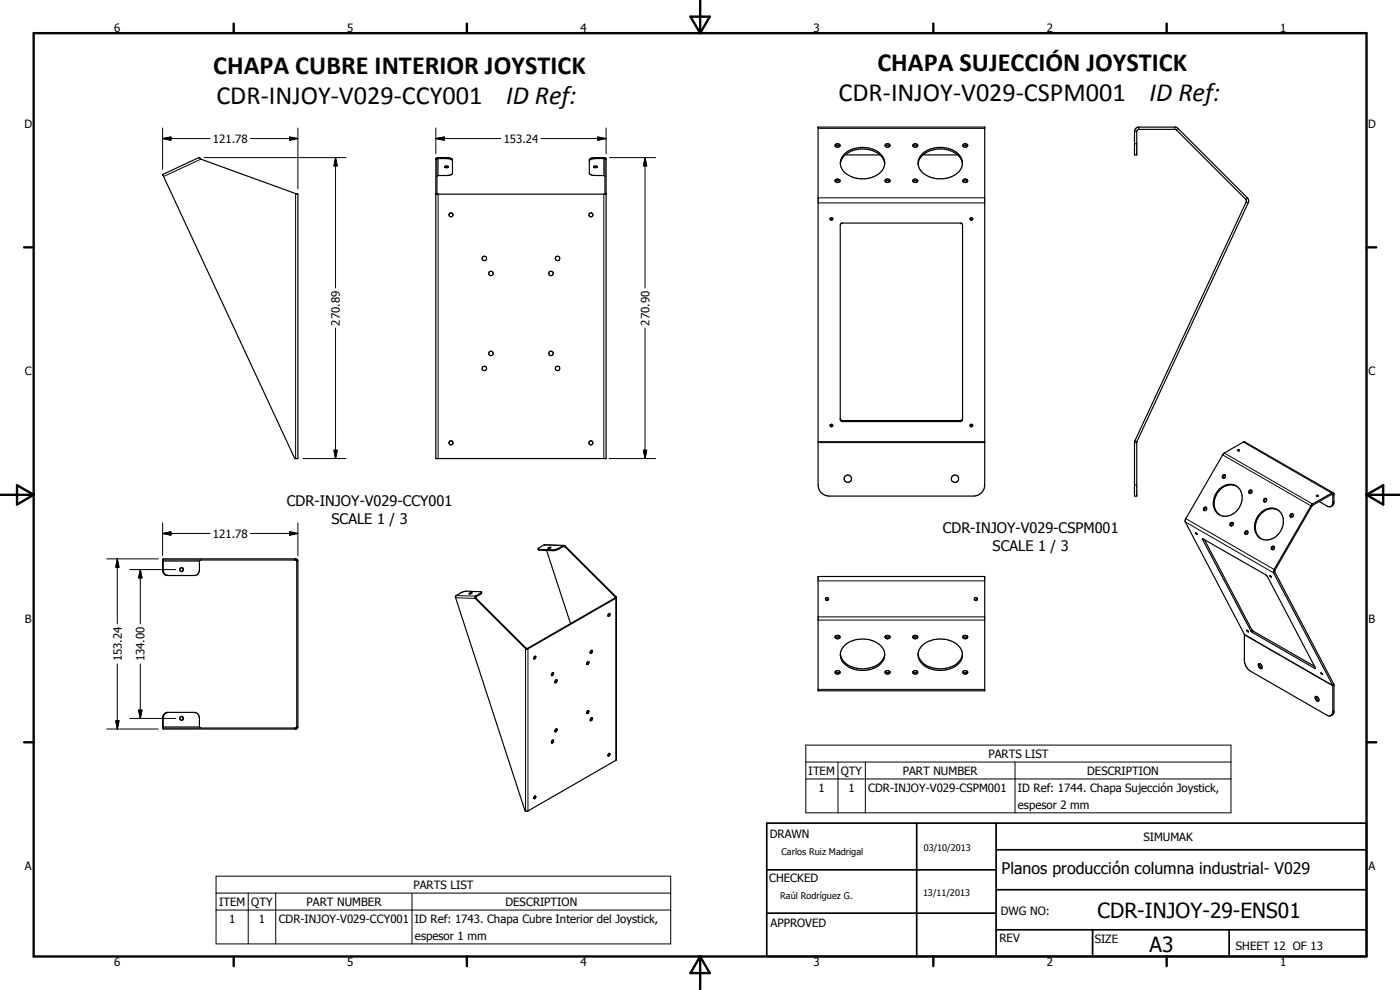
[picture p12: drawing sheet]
<svg xmlns="http://www.w3.org/2000/svg" width="420mm" height="297mm" viewBox="0 0 420 297" stroke-linecap="round" stroke-linejoin="round" font-family="sans-serif">
<g fill="none" stroke="#000" stroke-width=".35">
<path d="M245.5 38.1h50v107.4a3.3 3.3 0 0 1-3.3 3.3h-43.3a3.3 3.3 0 0 1-3.4-3.3zM340.9 38.5l.6-.4h11.3l.5 .3 21 21 .4 .7v.5l-33.5 71.9v16.3h-.7v-16.4l33.6-72.2-21.3-21.4-11.4 .1-.2 .4v7.2h-.7v-7zM48.8 52.4l11-5.1 .5 .5 29.1 10.5v79.3h-.9zM48.8 52.4v.1M130.8 47.8v89.8h51.1l-.1-90.1-.3-.2h-3.2l-1.2 .3-.2 .4v3.9a1.55 1.55 0 0 0 1.7 .8h2.6l.4 .3M130.8 47.8l.4-.5h3.2l1 .2 .4 .4-.1 4.3-1 .4-3.2 .1-.4 .3M130.8 47.8h.3M131.1 58.1h-.3l.2 .2 50.9-.1M131.1 58.1l.1 .2M131.1 47.8v10.3M131.1 47.8l.2-.2h3.4l1.1 .6M131.5 47.3v.3"/>
<path d="M133.6 49.9l-.2 .1a.59 .59 0 0 0 .6 .3 .59 .59 0 0 0 .5-.4M133.6 49.9h.9M178.2 49.9h.9M178.2 49.9l-.1 .1a.67 .67 0 0 0 1.2 0l-.2-.1M181.2 47.3v.3M181.6 58.1h.3M181.6 58.1l-.2 .2M181.6 47.8v10.3M181.6 47.8h.3M181.6 47.8l-.3-.2h-2.7a1.55 1.55 0 0 0-1.7 .7M250.7 54.5l-.1-.1a.72 .72 0 0 1 .8-.7 .72 .72 0 0 1 .6 .8M250.7 43.9a.85 .85 0 0 0 1.3 0"/>
<path d="M250.7 54.5a.92 .92 0 0 0 1.3 0M250.7 43.9a.68 .68 0 0 1 .7-.8 .68 .68 0 0 1 .6 .8M250.7 54.5a.92 .92 0 0 1 1.3 0M250.7 43.9a.92 .92 0 0 1 1.3 0M252.2 48.7a5.9 5.9 0 0 1 6-4.5 6.9 6.9 0 0 1 7.1 3.6l.2 1.4M252.2 48.7a4.4 4.4 0 0 0 3.1 4.2 7.8 7.8 0 0 0 9.9-2.4l.3-1.8M252.3 48.7a6.8 6.8 0 0 1 7.8-3.9 5.8 5.8 0 0 1 5.4 3.9M252.3 48.7l-.1 .5M253.6 46.5h10.5M265.6 54.1a.75 .75 0 0 1 .9-.4 .75 .75 0 0 1 .5 .8 .78 .78 0 0 1-.8 .3 .78 .78 0 0 1-.6-.7zM265.6 43.5a.74 .74 0 0 1 .9-.4 .74 .74 0 0 1 .5 .8 .76 .76 0 0 1-.8 .3 .76 .76 0 0 1-.6-.7zM265.7 54.5a.92 .92 0 0 1 1.3 0"/>
<path d="M265.7 43.9a.92 .92 0 0 1 1.3 0M274 54.5l.7-.3 .7 .3M274 54.5a.68 .68 0 0 1 .7-.8 .68 .68 0 0 1 .7 .8M274 54.5a.92 .92 0 0 0 1.4 0M274 43.9a.68 .68 0 0 1 .7-.8 .68 .68 0 0 1 .7 .8M274 43.9a.85 .85 0 0 0 1.4 0M274 43.9a.92 .92 0 0 1 1.4 0M275.5 49.2a5.3 5.3 0 0 1 4.8-4.3 7.3 7.3 0 0 1 8.4 3.4l.1 .9M277 46.5h10.4M277.1 45.8a8.4 8.4 0 0 1 10.9 .8 4 4 0 0 1-2.2 6.3 7.8 7.8 0 0 1-9.9-2.4 3.7 3.7 0 0 1 1.2-4.7zM289 54.5l.7 .3 .7-.3M289 54.5a.68 .68 0 0 1 .7-.8 .68 .68 0 0 1 .7 .8"/>
<path d="M289 43.9a.68 .68 0 0 1 .7-.8 .68 .68 0 0 1 .7 .8M289 54.5a.92 .92 0 0 1 1.4 0M289 43.9l.7 .3 .7-.3M289 43.9a.92 .92 0 0 1 1.4 0M249.1 65.5l.4 .3 .4-.3M252.5 67l35.9-.1 .4 .5 .1 58.5-.4 .5-35.7 .1-.6-.5v-58.5zM291.2 65.5l.3 .3 .4-.3M249.1 127.6l.4 .2 .4-.2M252.2 125.6l.2 .4 .4 .2h35.4l.5-.2 .2-.4M291.2 127.6l.3 .2 .4-.2M371.4 135l.4-.1 .2 .2-.5 .2zM358.8 159.9l.5 .4z"/>
<path d="M362.1 152.3l-.6 .3v.6M365.8 146.9a3.9 3.9 0 0 1 5.1-1.1 3.9 3.9 0 0 1 1.7 4.9 4.9 4.9 0 0 1-6.6 3.7 4.7 4.7 0 0 1-.5-7.1zM367.7 142.5l-.7 .1-.2 .4 .3 .5M367.7 142.5v.7l-.6 .3M367.7 142.5a.66 .66 0 0 0-.6 1M370 156.9a.54 .54 0 0 0-.8 .1 .54 .54 0 0 0 .3 .8M370 156.9v.6l-.5 .3M370 156.9l-.5 .3v.6M371.1 145.8a4.9 4.9 0 0 0-6.5 3.9 4.3 4.3 0 0 0 1.5 4.8M374.4 159.4a.61 .61 0 0 1-.5 1M374.4 159.4h-.7l-.2 .5 .4 .5M374.4 159.4a.61 .61 0 0 0-.5 1"/>
<path d="M375.7 147.2l-.6 .2v.7M378.6 153.6a3.9 3.9 0 0 1 5-.5 3.9 3.9 0 0 1 1.4 4.8 4.9 4.9 0 0 1-6.6 3.7 5 5 0 0 1 .2-8zM380.1 149.7l-.4-.2-.4 .4-.1 .4 .3 .3M380.1 149.7l-.1 .8-.5 .1M380.1 149.7l-.6 .3v.6M383.5 153a5.1 5.1 0 0 0-6.7 5.4 3.7 3.7 0 0 0 1.6 3.2M388 154.3a.53 .53 0 0 0-.8 .1 .53 .53 0 0 0 .3 .8M388 154.3a.61 .61 0 0 1-.5 .9M388 154.3a.61 .61 0 0 0-.5 .9M395.2 148.6l.5 .2-.4 .1-.3-.1zM395.9 150.5l2.3 1.3a1.06 1.06 0 0 0 1.2 .2 1.06 1.06 0 0 0 .6-1v-2.6l-.3-.1-6 3.5-11.1 19.4v.3l17.7 33.8v8.3l-.2 .6-.6 .5M400.1 147.9l-26.8-15.3-6.3 3.7-11.2 19.5-.1 .8 17.8 33.7v8a3.9 3.9 0 0 0 1.7 3l23 13.3a1.07 1.07 0 0 0 1.1 .2 1.07 1.07 0 0 0 .7-1v-8.1l-17.8-34 .2-.8 11.2-19.5 6.4-3.6 .3 .4v2.7l-.3 .7-.5 .3"/>
<path d="M49.9 172.6l-.6-.5-.3-.8 .1-3.3 39.9 .1 .1 50.1-.4 .2h-39.6l-.1-3.3a1.62 1.62 0 0 1 1.4-1.4M50.4 172.7l-1.1-.4-.5-1v-3.1l.3-.5h39.8l.3 .2 .2 .5v49.7l-.5 .6h-39.8l-.3-.5v-2.8a1.67 1.67 0 0 1 1.5-1.7h8a1.67 1.67 0 0 1 1.5 1.7v2.7l.5 .3M54.4 170.3a.6 .6 0 0 1 .5 .6 .6 .6 0 0 1-.5 .6M60.3 168l-.5 .4v2.9l-.3 .8-.7 .5-8.5 .1M88.5 167.7v.3M140.8 178.1l.8-.3-.3 .3zM141.3 178.1l-.2 .1M142.7 179.6l15 15M142.7 178.9l-.1 .1M142.7 178.9v.7M142.7 178.9l.1 .2M142.8 179.1v.4"/>
<path d="M142.8 179.5l15.1 15M142.8 179.5l-.1 .1M144.5 177.6l-5.3-.1-2.3 1.2-.2 .5 20.9 64 .4 .2 27-15.5v-48.6M144.5 177.6l-.2 .4-1.6 .9M144.5 177.7v.4l-1.7 1M161.5 164.7h.1M164 165.1l7.2 22M165 164.5h-.3M165.3 164.3l-.3 .2M165.3 164.2l-.8 .3h.5M165.3 164.2v.1M169.1 163.7l.5 .1 15.2 15.2"/>
<path d="M169.1 163.7v.2M169.1 163.7l-1.9 1-.9 .3-4.8-.3M169.1 163.9l.3 .1 15.2 15.1M169.1 163.9l-1.6 .9-1.3 .4-4.5-.1-.2-.4M169.3 163.7l-5.9-.3-1.9 1.3M169.7 164l-.1 .1M184.6 179.1l.1 .2M184.7 179.3l-26.6 15.3M184.7 179.3h.3M184.8 179l.2 .3M184.8 179l-.2 .1M185 179.3l-26.9 15.5"/>
<path d="M245.5 173h50v34.3h-50zM359.2 160.3h.1M360.9 161.7l19.3 11.1 14.6 27.8-19.3-11.1zM361.5 161.9l14.3 27.2 18.7 10.8M381.1 172.7l.4 .4zM381.5 173.1h.1M382.4 164a.54 .54 0 0 0-.8 .2 .54 .54 0 0 0 .2 .7M382.4 164v.6l-.6 .3M382.4 164l-.6 .3v.6M157.7 194.6l.4 .2M157.9 194.5l.2 .1M157.9 194.5l-.2 .1"/>
<path d="M158.1 194.6v.2M160.6 196.9h.1a.53 .53 0 0 1-.4 .8h-.1M160.6 196.9l-.4 .4v.4M160.6 196.9l-.4 .7M176.4 198.5h.3v.5l-.5 .4-.1-.5zM176.6 198.5l-.2 .6-.3 .2M177.3 195.2a.32 .32 0 0 1 .5 .1 .32 .32 0 0 1-.1 .4l-.5 .3zM177.6 195.1v.4l-.5 .4M182.9 184.1l-.1 .5-.4 .2M183 184.1l-.5 .3v.4M183 184.1a.53 .53 0 0 1-.4 .8l-.1-.1M250.7 190.9l.5 .3 .8-.3"/>
<path d="M250.7 190.8a.75 .75 0 0 1 .9-.2 .75 .75 0 0 1 .4 .8 .72 .72 0 0 1-.9 .3 .72 .72 0 0 1-.4-.9zM265.5 196.2a5.4 5.4 0 0 0-4.7-4.3 7.2 7.2 0 0 0-8.4 3.4l-.2 1.3M265.5 196.2a5.1 5.1 0 0 1-4.7 4.8 7.4 7.4 0 0 1-8.3-3l-.3-1.4M265.5 196.2a5.8 5.8 0 0 1-6 4.5 6.6 6.6 0 0 1-7.2-4.1M265.6 191a.75 .75 0 0 1 .9-.4 .75 .75 0 0 1 .5 .8 .78 .78 0 0 1-.8 .3 .78 .78 0 0 1-.6-.7zM265.7 190.9l.4 .3 .9-.3M274 191a.76 .76 0 0 1 .8-.4 .76 .76 0 0 1 .6 .8 .78 .78 0 0 1-.9 .3 .78 .78 0 0 1-.5-.7zM274 190.9l.5 .3 .6-.1 .3-.2M275.5 196.2a5.1 5.1 0 0 0 4.8 4.8 7.5 7.5 0 0 0 8.2-3l.3-1.8M275.5 196.2a5.8 5.8 0 0 0 6 4.5 6.6 6.6 0 0 0 7.3-4.1v-.4M275.5 196.2a5.4 5.4 0 0 1 4.8-4.3 7.6 7.6 0 0 1 8.2 3l.3 1.3M289 190.9l.5 .3 .6-.1 .3-.2"/>
<path d="M289.1 190.8a.72 .72 0 0 1 .8-.2 .72 .72 0 0 1 .5 .8 .8 .8 0 0 1-1.4-.3zM374.1 189.1l.5 .4zM377.8 199.1a.86 .86 0 0 1 .9 .5 .86 .86 0 0 1-.2 1 1.01 1.01 0 0 1-.7-1.5zM378 199.1l.1 .7 .6 .6M54.4 215a.6 .6 0 0 1 .5 .6 .6 .6 0 0 1-.5 .6M88.5 218.4v.3M165.6 202.1l.3-.3a.53 .53 0 0 1 .2 .6 .53 .53 0 0 1-.5 .3zM165.9 201.8v.4l-.4 .4M166.7 218.8l.4-.1a.46 .46 0 0 1 0 .6 .46 .46 0 0 1-.6 .1zM166.7 204.1l.3-.1a.44 .44 0 0 1 .1 .6 .44 .44 0 0 1-.6 .1zM167 218.7l-.1 .5-.4 .3M167 204l-.1 .5-.4 .3"/>
<path d="M176.3 213.3h.4v.4l-.4 .4-.2-.2zM176.6 213.2l-.1 .4-.4 .4M177.3 215.5l.3-.2a.43 .43 0 0 1 .1 .7 .43 .43 0 0 1-.6 .1zM177.6 215.3v.5l-.5 .4M250.6 201.5a.7 .7 0 0 0 .7 .8 .7 .7 0 0 0 .7-.8M250.6 201.5l.6-.3 .8 .3M250.7 201.5l.5 .3 .8-.3M265.7 201.5a.87 .87 0 0 0 1.3 0M265.8 201.4a.66 .66 0 0 1 .9-.2 .66 .66 0 0 1 .2 .9 .68 .68 0 0 1-.9 .1 .68 .68 0 0 1-.2-.8zM274 201.5l.5 .3 .9-.3M274.1 201.4a.63 .63 0 0 1 .9-.2 .63 .63 0 0 1 .1 1 .64 .64 0 0 1-.8 0 .64 .64 0 0 1-.2-.8zM289 201.5v.2a.73 .73 0 0 0 .7 .6 .73 .73 0 0 0 .7-.8"/>
<path d="M289 201.5a.88 .88 0 0 1 1.4 0M289 201.5l.5 .3 .9-.3M394.7 209a.84 .84 0 0 1 1 .4 .84 .84 0 0 1-.1 1 1.14 1.14 0 0 1-.9-1.4zM395 209a1.19 1.19 0 0 0 .8 1.2M396.4 201.9l.5 .4zM160.4 239l.4-.1a.44 .44 0 0 1-.1 .5 .44 .44 0 0 1-.5 .1zM160.6 238.8l-.4 .8M165.9 222l-.3 .3-.1 .6M165.9 222h.1a.53 .53 0 0 1 .1 .6 .53 .53 0 0 1-.6 .3M165.9 222v.5l-.4 .4M182.7 226.1l.2-.1a.36 .36 0 0 1 .1 .6 .36 .36 0 0 1-.6 0zM182.9 226l-.1 .5-.4 .2"/>
<circle cx="135.4" cy="64.5" r=".6"/>
<circle cx="145.4" cy="77.5" r=".67"/>
<circle cx="167.3" cy="77.5" r=".65"/>
<circle cx="177.3" cy="64.5" r=".6"/>
<circle cx="249.6" cy="65.7" r=".37"/>
<circle cx="291.5" cy="65.7" r=".41"/>
<circle cx="147.4" cy="82.1" r=".66"/>
<circle cx="165.3" cy="82" r=".68"/>
<circle cx="145.4" cy="110.6" r=".66"/>
<circle cx="147.3" cy="106" r=".67"/>
<circle cx="165.3" cy="106" r=".68"/>
<circle cx="167.3" cy="110.5" r=".67"/>
<circle cx="135.4" cy="132.9" r=".61"/>
<circle cx="177.4" cy="132.9" r=".61"/>
<circle cx="249.5" cy="127.7" r=".38"/>
<circle cx="291.5" cy="127.7" r=".38"/>
<circle cx="254.4" cy="143.6" r="1.11"/>
<circle cx="286.6" cy="143.6" r="1.09"/>
<circle cx="361.7" cy="152.7" r=".49"/>
<circle cx="375.2" cy="147.6" r=".52"/>
<circle cx="54.5" cy="170.9" r=".56"/>
<circle cx="248.2" cy="179.7" r=".42"/>
<circle cx="292.9" cy="179.7" r=".42"/>
<circle cx="54.6" cy="215.6" r=".59"/>
</g>
<g fill="none" stroke="#000" stroke-width=".3">
<path d="M48.8 38.4v12.4M89.4 38.4v18.2M130.8 38.4v7.7M181.9 38.4v7.7M245.5 38.5h50M340.5 39.5h.7M341.8 38.1v.7M352.6 38.1v.7M353.5 38.5l-.5 .5M48.8 41.6l2.5-.5v1zM48.8 41.6h14.3M60.3 47.8l-11.2 5.2"/>
<path d="M61.3 47.3h42.6M75.1 41.6h14.3M86.9 41.1l2.5 .5-2.5 .5zM88.7 58.1v79.5M100.7 47.3l.5 2.5h-1zM100.7 47.3v39.1M130.8 41.6l2.5-.5v1zM130.8 41.6h19.5M131.5 47.6v5.1M131.5 58.3v79.3M134.1 47.3v.3M162.3 41.6h19.6"/>
<path d="M178.6 47.3v.3M179.4 41.1l2.5 .5-2.5 .5zM181.2 47.6v5.1M181.2 58.3v79.3M183 47.3h13.8M193.6 47.3l.5 2.5h-1zM193.6 47.3v39.1M245.5 59.4h50M340.5 43.1h.7M374.3 59.4l-.4 .4M245.5 60.9h50M374 60.6l.6 .3"/>
<path d="M100.7 98.4v39.2M193.6 98.4v39.2M91 137.6h12.9M100.2 135.1h1l-.5 2.5zM182.8 137.6h14M193.1 135.1h1l-.5 2.5zM245.5 132.8h50M245.5 132.5h50M252.8 126.2v.3M288.2 126.2v.3M340.5 132.8h.7M340.6 132.2l.6 .3"/>
<path d="M366.9 136.5l26.8 15.4M367.4 135.9l26.5 15.3v.4M373.2 132.6l26.5 15.4v.3M48.8 156.9v9.9M86.9 159.6l2.5 .5-2.5 .5zM89.4 156.9v9.9M340.5 145.5h.7M355.7 156.6l26.5 15.3 .4-.4M355.9 155.6l26.7 15.4M399.6 148.3l.4 .2 .3-.2M400.3 150.6l-.3 .2M32 167.7h15.5"/>
<path d="M35.2 167.7l.5 2.5h-1zM35.2 167.7v19.5M38.9 170.9h13.9M42.1 170.9l.5 2.5h-1zM42.1 170.9v16.3M48.8 160.1l2.5-.5v1zM48.8 168.4h11M48.8 171h.2M48.8 160.1h14.3M49.1 167.7v.3M75.1 160.1h14.3M88.7 167.7v.3"/>
<path d="M89.1 168.4h.3M136.7 179.3l6 .3M136.9 178.7l5.8 .2M144.1 178.1l.1 .2M161.8 164.8l.1 .3M163.3 163.5l5.8 .2M165.9 165l.1 .2M167.7 164.5v.2M168.9 164l.7 .1M184.6 179.1l.2 .4v48.6M245.5 174.3h50M247.8 179.5a.5 .5 0 0 0 .4 .7 .5 .5 0 0 0 .4-.7"/>
<path d="M292.4 179.5a.5 .5 0 0 0 .5 .7 .5 .5 0 0 0 .4-.7M361 161.7l-.1 .1M35.2 199.2v19.5M42.1 199.2v16.4M157.7 194.6v48.7M158.3 194.6l.1 .1v48.6M245.5 186.1h50M245.5 185.1h50M373.5 190.5l26.5 15.3 .3-.2M373.5 190.3l26.5 15.3 .3-.3M375.7 188.9l-.3 .3M376.2 189.4l-.4 .3"/>
<path d="M32 218.7h15.5M34.7 216.3h1l-.5 2.4zM38.9 215.6h13.9M41.6 213.1h1l-.5 2.5zM48.8 218.1h11M48.8 215.4h.2M49.1 218.4v.3M88.7 218.4v.3M89.1 218.1h.3M245.5 206.8h50M394.7 200.4l-.1 .1M400.3 213.4l-.3 .1"/>
<path d="M241.8 223.6h127.6v20.3h-127.6zM241.8 228.6h127.6M241.8 233.7h127.6M251.5 228.6v15.3M259.7 228.6v15.3M304.6 228.6v15.3M64.8 262.9h136.5v20.3h-136.5zM64.8 268h136.5M64.8 273h136.5M74.5 268v15.2M82.8 268v15.2M123.6 268v15.2"/>
</g>
<g fill="#000">
<circle cx="245.5" cy="38.1" r=".18"/>
<circle cx="295.5" cy="38.1" r=".18"/>
<circle cx="48.8" cy="52.4" r=".18"/>
<circle cx="130.8" cy="58.2" r=".18"/>
<circle cx="374.6" cy="189.5" r=".18"/>
</g>
<g fill="none" stroke="#000" stroke-width=".71">
<path d="M10.1 9.9h400v277.1h-400zM70.1 7.1v2.8M140.1 7.1v2.8M207.2 5h5.8l-2.9 4.9zM210.1 0v9.9M280.1 7.1v2.8M350.1 7.1v2.8M7.2 74.2h2.9M410.1 74.2h2.9M.1 148.5h10M5.1 145.6l5 2.9-5 2.9zM410.1 148.5h10"/>
<path d="M410.1 148.5l5-2.9v5.8zM7.2 222.7h2.9M410.1 222.7h2.9M70.1 287v2.9M140.1 287v2.9M210.1 287v10M210.1 287l2.9 5h-5.8zM280.1 287v2.9M350.1 287v2.9"/>
</g>
<path d="M230.1 247h180v40h-180zM275.1 247v40M298.9 255h111.2M298.9 247v40M230.1 274h68.8M230.1 261h68.8M298.9 279h111.2M298.9 267h111.2M327.9 279v8M368.9 279v8" fill="none" stroke="#000" stroke-width=".51"/>
<g fill="#000">
<path d="M48.8 41.6l2.5-.5v1zM86.9 41.1l2.5 .5-2.5 .5zM100.7 47.3l.5 2.5h-1zM130.8 41.6l2.5-.5v1zM179.4 41.1l2.5 .5-2.5 .5zM193.6 47.3l.5 2.5h-1zM100.2 135.1h1l-.5 2.5zM193.1 135.1h1l-.5 2.5zM48.8 160.1l2.5-.5v1zM35.2 167.7l.5 2.5h-1zM42.1 170.9l.5 2.5h-1zM86.9 159.6l2.5 .5-2.5 .5z"/>
<path d="M34.7 216.3h1l-.5 2.4zM41.6 213.1h1l-.5 2.5z"/>
</g>
<g font-size="7.9">
<text x="64" y="22.3">CHAPA CUBRE INTERIOR JOYSTICK</text>
<text x="263.3" y="21.4">CHAPA SUJECCIÓN JOYSTICK</text>
<text x="64.9" y="31.3">CDR-INJOY-V029-CCY001</text>
<text x="151.9" y="31.3">ID Ref:</text>
<text x="251.7" y="30.4">CDR-INJOY-V029-CSPM001</text>
<text x="345" y="30.4">ID Ref:</text>
</g>
<g font-size="6.3">
<text x="329.4" y="275.4">CDR-INJOY-29-ENS01</text>
<text x="345" y="285.6">A3</text>
</g>
<text font-size="4.8" x="300.6" y="262.1">Planos producción columna industrial- V029</text>
<g font-size="4.4">
<text x="86.1" y="151.9">CDR-INJOY-V029-CCY001</text>
<text x="99.5" y="157.1">SCALE 1 / 3</text>
<text x="282.9" y="160">CDR-INJOY-V029-CSPM001</text>
<text x="297.9" y="165.2">SCALE 1 / 3</text>
</g>
<g font-size="3.4">
<text x="34.2" y="9.6">6</text>
<text x="104.2" y="9.6">5</text>
<text x="174.2" y="9.6">4</text>
<text x="244.2" y="9.6">3</text>
<text x="314.2" y="9.6">2</text>
<text x="384.2" y="9.6">1</text>
<text x="7.4" y="38.4">D</text>
<text x="410.6" y="38.4">D</text>
<text x="63.9" y="42.9">121.78</text>
<text x="151.2" y="42.9">153.24</text>
<text x="102" y="97.7" transform="rotate(-90 102 97.7)">270.89</text>
<text x="194.9" y="97.7" transform="rotate(-90 194.9 97.7)">270.90</text>
<text x="7.5" y="112.6">C</text>
<text x="410.7" y="112.6">C</text>
<text x="63.9" y="161.3">121.78</text>
<text x="7.5" y="186.9">B</text>
<text x="410.7" y="186.9">B</text>
<text x="36.5" y="198.4" transform="rotate(-90 36.5 198.4)">153.24</text>
<text x="43.4" y="198.4" transform="rotate(-90 43.4 198.4)">134.00</text>
<text x="296.6" y="227.4">PARTS LIST</text>
<text x="242.7" y="232.5">ITEM</text>
<text x="252.3" y="232.5">QTY</text>
<text x="270.9" y="232.5">PART NUMBER</text>
<text x="326.3" y="232.5">DESCRIPTION</text>
<text x="245.7" y="237.5">1</text>
<text x="254.7" y="237.5">1</text>
<text x="260.6" y="237.6">CDR-INJOY-V029-CSPM001</text>
<text x="305.5" y="237.7">ID Ref: 1744. Chapa Sujección Joystick,</text>
<text x="305.5" y="242.8">espesor 2 mm</text>
<text x="231" y="251.4">DRAWN</text>
<text x="343.1" y="252.3">SIMUMAK</text>
<text x="7.4" y="261.1">A</text>
<text x="410.7" y="261.1">A</text>
<text x="124.1" y="266.7">PARTS LIST</text>
<text x="230.9" y="264.5">CHECKED</text>
<text x="65.8" y="271.8">ITEM</text>
<text x="75.4" y="271.8">QTY</text>
<text x="92" y="271.8">PART NUMBER</text>
<text x="151.7" y="271.8">DESCRIPTION</text>
<text x="300.3" y="274.4">DWG NO:</text>
<text x="68.8" y="276.9">1</text>
<text x="77.7" y="276.9">1</text>
<text x="83.6" y="276.9">CDR-INJOY-V029-CCY001</text>
<text x="124.5" y="276.9">ID Ref: 1743. Chapa Cubre Interior del Joystick,</text>
<text x="231.3" y="278.2">APPROVED</text>
<text x="124.5" y="282">espesor 1 mm</text>
<text x="300" y="282.6">REV</text>
<text x="328.5" y="283">SIZE</text>
<text x="370.9" y="285.1">SHEET 12 OF 13</text>
<text x="34.2" y="289.9">6</text>
<text x="104.2" y="289.9">5</text>
<text x="174.2" y="289.9">4</text>
<text x="244.2" y="289.9">3</text>
<text x="314.2" y="289.9">2</text>
<text x="384.2" y="289.9">1</text>
</g>
<g font-size="2.7">
<text x="234.5" y="256.6">Carlos Ruiz Madrigal</text>
<text x="277.2" y="255.3">03/10/2013</text>
<text x="234.1" y="269.7">Raúl Rodríguez G.</text>
<text x="277" y="268.7">13/11/2013</text>
</g>
</svg>
